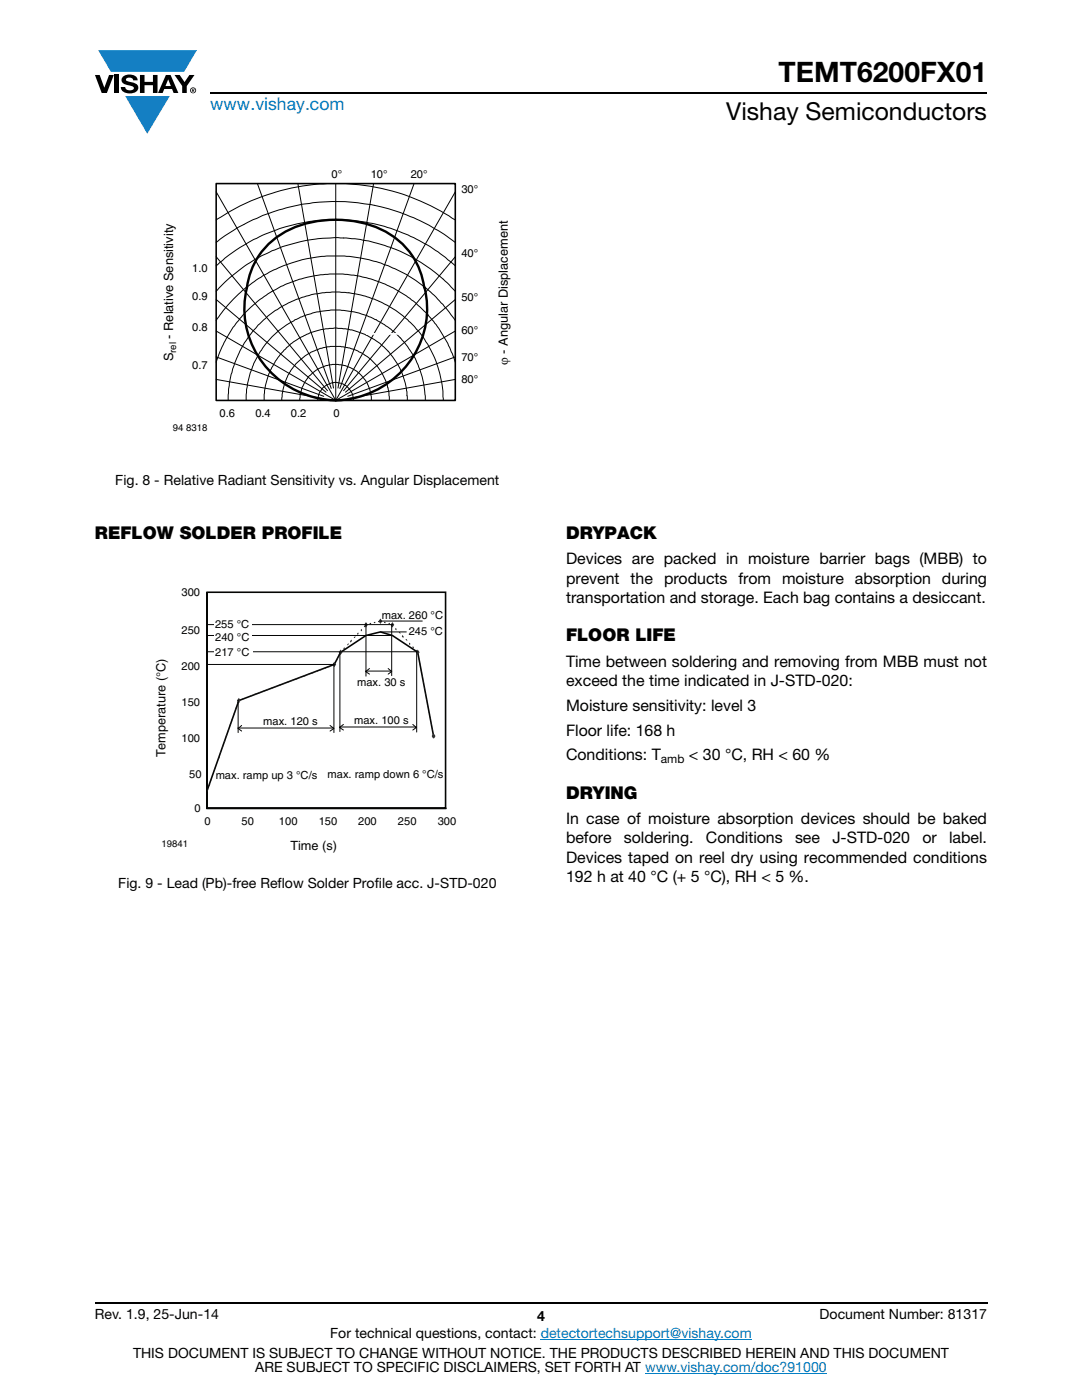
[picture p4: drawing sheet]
<svg xmlns="http://www.w3.org/2000/svg" width="216mm" height="279mm" viewBox="0 0 216 279" stroke-linecap="round" stroke-linejoin="round" font-family="sans-serif">
<g fill="#147fc3">
<path d="M19.6 10h19.7l-2.6 4.3h-1.1h-13.5z"/>
<path d="M25 19.2h8.9l-4.5 7.5z"/>
</g>
<g fill="#000">
<path d="M18.9 15h1l.9 2.5 1-2.5h.9l-1.4 3.6h-1zM22.9 15h.9v3.6h-.9zM24.6 15.3a2.1 2.1 0 0 1 2.8 .3l.1 .4h-.9a.79 .79 0 0 0-.7-.5 .79 .79 0 0 0-.8 .4l.3 .3 1 .2a1.08 1.08 0 0 1 1.2 1 1.08 1.08 0 0 1-1.1 1.2 1.73 1.73 0 0 1-2.4-1.2h.9a.96 .96 0 0 0 .8 .6 .96 .96 0 0 0 .9-.4 1.31 1.31 0 0 0-1.2-.6 1.03 1.03 0 0 1-1.1-.6 1.03 1.03 0 0 1 .2-1.1zM27.9 15h.9v1.3h1.7v-1.3h.9v3.6h-.9v-1.6h-1.7v1.6h-.9zM34.8 15h1.1l.9 1.4 1-1.4h1l-1.5 2.2v1.4h-.9v-1.4z"/>
<path d="M33.6 15.9l.5 1.3h-1.1zM33.1 15l-1.6 3.6h1l.3-.8h1.5l.3 .8h1l-1.6-3.6z"/>
<path d="M38.4 17.8h.2v.2h-.2zM38.3 17.7v.7h.1v-.3l.4 .3-.2-.3 .2-.2-.1-.2z"/>
<path d="M38.1 18a.46 .46 0 0 1 .9 0 .46 .46 0 0 1-.9 0zM37.9 18a.6 .6 0 0 0 1.2 0 .6 .6 0 0 0-1.2 0z"/>
</g>
<path d="M42 18.6h155M18.9 260h178.1" fill="none" stroke="#000" stroke-width=".36"/>
<path d="M107.9 267.3h42.1M128.7 274h36.3" fill="none" stroke="#007ec4" stroke-width=".2"/>
<path d="M32.3 33.5h69.6v53h-69.6z" fill="#fff"/>
<path d="M84.7 57.4a18.4 18.4 0 0 1-20.1 22.3 18.5 18.5 0 0 1-15.2-23.2 15.2 15.2 0 0 1 11.8-11.9 21.7 21.7 0 0 1 17.6 2.8 14.7 14.7 0 0 1 5.8 10" fill="none" stroke="#000" stroke-width=".48"/>
<path d="M43.1 36.6h47.7v43.3h-47.7z" fill="none" stroke="#000" stroke-width=".32"/>
<g fill="none" stroke="#000" stroke-width=".2">
<path d="M43.1 38.3l23.9 41.6M51.4 36.6l14.7 40.9M59.4 36.6l7.1 40.8M67 36.6v43.3M74.5 36.6l-7.1 40.8M82.6 36.6l-14.8 40.9M90.9 38.3l-23.9 41.6M43.1 59.8l21.9 18.5M43.1 51.2l22.2 26.8M43.1 58.1a32 32 0 0 1 47.8 0M43.1 53a35.1 35.1 0 0 1 9.8-6.3 35.3 35.3 0 0 1 17.1-2.7 35.4 35.4 0 0 1 20.9 9M43.1 43.9a43.3 43.3 0 0 1 22.2-7.3h3.7a42.8 42.8 0 0 1 21.9 7.3"/>
<path d="M90.9 51.2l-22.3 26.8M90.9 59.8l-22 18.5M90.9 48.4a39.1 39.1 0 0 0-30.6-7.6 41.7 41.7 0 0 0-13.4 5l-2.3 1.5-1.5 1.1M43.1 71.2l21.5 7.9M43.1 75.7l21.4 3.8M43.1 66.1l23.9 13.8M43.1 64a28.5 28.5 0 0 1 22.1-12.9h3.5a28.4 28.4 0 0 1 10.1 2.5l2.3 1.2a29.1 29.1 0 0 1 9.8 9.2M45.5 79.9a22.3 22.3 0 0 1 1.2-7l1.1-2.8 .8-1.3a22.2 22.2 0 0 1 8-7.8 22.7 22.7 0 0 1 9.6-2.7h1.5a22.2 22.2 0 0 1 11.3 3.6l1.5 1.2a22.9 22.9 0 0 1 4.1 4.4 22.8 22.8 0 0 1 3.9 12.4M52.7 79.9a13.9 13.9 0 0 1 1.3-6 14.3 14.3 0 0 1 22.6-4.7 14.2 14.2 0 0 1 4.7 10.7M56.2 79.9a10.9 10.9 0 0 1 9.7-10.8h2.1l1.1 .3a9.5 9.5 0 0 1 4.2 1.8 10.7 10.7 0 0 1 4.4 8.7M59.8 79.9a7.5 7.5 0 0 1 2.1-5l.6-.6a8.1 8.1 0 0 1 3.8-1.6h1.1a7.5 7.5 0 0 1 4.2 1.7l.6 .6a7.2 7.2 0 0 1 1.9 4.9M59.8 79.9h.1"/>
<path d="M63.4 79.9a3.6 3.6 0 0 1 5.7-2.9 3.9 3.9 0 0 1 1.5 2.9M84.9 79.9a18.1 18.1 0 0 0-5-12.5l-1.2-1.1a18.7 18.7 0 0 0-10.8-4.4h-1.9a18.1 18.1 0 0 0-16.1 12.5l-.7 3.3-.1 2.2M90.9 72.3l-1.5-3.8-1.8-3a24.7 24.7 0 0 0-6.5-6.5l-2.7-1.5a26.8 26.8 0 0 0-10-2.8h-2.6a26.8 26.8 0 0 0-9.7 2.5 25.7 25.7 0 0 0-8.3 6.4l-1.3 1.7-1.8 3.1-1.6 3.9M90.9 71.2l-21.5 7.9M90.9 75.7l-21.4 3.8M90.9 66.1l-23.9 13.8"/>
</g>
<path d="M73 66.6h7.8z" fill="#fff"/>
<path d="M73 66.6h7.8" fill="none" stroke="#fff" stroke-width=".32"/>
<path d="M30.8 117.1h60.3v53.1h-60.3z" fill="#fff"/>
<path d="M41.3 139.8h47.6M41.3 132.6h47.6M41.3 125.4h47.6M41.3 146.9h47.6" fill="none" stroke="#fff" stroke-width=".2"/>
<path d="M41.3 118.2h47.6" fill="none" stroke="#fff" stroke-width=".32"/>
<path d="M41.3 118.2h47.6v43.1h-47.6v-43.1v43.1h47.6M86.5 146.9l-3.1-16.7-5.1-3.4-2.4-.7-2.9 .7-5 3.4-1.3 2.4-19 7.2-6.4 18" fill="none" stroke="#040503" stroke-width=".32"/>
<g fill="#123217">
<path d="M41.4 157.6h.1l-.1 .4h-.1z" fill-rule="evenodd"/>
<path d="M41.8 156.6h.2l-.2 .3h-.2z" fill-rule="evenodd"/>
<path d="M42.1 155.4h.1v.3h-.2z" fill-rule="evenodd"/>
<path d="M42.9 153.2h.1l-.1 .4h-.2z" fill-rule="evenodd"/>
<path d="M43.6 151.1h.3l-.2 .3h-.2z" fill-rule="evenodd"/>
<path d="M44 150h.1l-.1 .4h-.1z" fill-rule="evenodd"/>
<path d="M44.4 148.8h.2l-.2 .4h-.1z" fill-rule="evenodd"/>
<path d="M44.8 147.8h.2l-.2 .3h-.2z" fill-rule="evenodd"/>
<path d="M45.1 146.7h.2l-.1 .3h-.2z" fill-rule="evenodd"/>
<path d="M45.5 145.6h.2l-.2 .4h-.1z" fill-rule="evenodd"/>
<path d="M45.9 144.5h.1l-.1 .4h-.1z" fill-rule="evenodd"/>
<path d="M46.3 143.5h.1l-.1 .3h-.1z" fill-rule="evenodd"/>
<path d="M46.7 142.3h.2l-.2 .4h-.2z" fill-rule="evenodd"/>
<path d="M47 141.2h.2l-.2 .4h-.1z" fill-rule="evenodd"/>
<path d="M47.4 140.1h.1l-.1 .4h-.1z" fill-rule="evenodd"/>
<path d="M47.5 139.7l.3-.1 .1 .2-.3 .1z" fill-rule="evenodd"/>
<path d="M48.4 139.4l.2-.1v.2l-.2 .1z" fill-rule="evenodd"/>
<path d="M50 138.8l.3-.1v.2l-.3 .1z" fill-rule="evenodd"/>
<path d="M50.7 138.5l.3-.1 .1 .2-.3 .1z" fill-rule="evenodd"/>
<path d="M51.6 138.2l.3-.1v.2l-.2 .1z" fill-rule="evenodd"/>
<path d="M52.4 137.9l.3-.1 .1 .2-.3 .1z" fill-rule="evenodd"/>
<path d="M53.2 137.6l.3-.1 .1 .2-.3 .1z" fill-rule="evenodd"/>
<path d="M54.1 137.3l.2-.1 .1 .2-.3 .1z" fill-rule="evenodd"/>
<path d="M54.9 137l.2-.1 .1 .2-.2 .1z" fill-rule="evenodd"/>
<path d="M55.7 136.7l.2-.1 .1 .2-.3 .1z" fill-rule="evenodd"/>
<path d="M56.5 136.4l.3-.1 .1 .2-.3 .1z" fill-rule="evenodd"/>
<path d="M57.3 136.1l.3-.1v.2l-.2 .1z" fill-rule="evenodd"/>
<path d="M58.1 135.8l.3-.1 .1 .2-.3 .1z" fill-rule="evenodd"/>
<path d="M59 135.4l.3-.1v.3l-.3 .1z" fill-rule="evenodd"/>
<path d="M59.7 135.1l.3-.1 .1 .2-.3 .1z" fill-rule="evenodd"/>
<path d="M60.6 134.8l.3-.1v.2l-.2 .1z" fill-rule="evenodd"/>
<path d="M61.4 134.5l.2-.1 .1 .2-.3 .1z" fill-rule="evenodd"/>
<path d="M62.2 134.2l.3-.1 .1 .2-.3 .1z" fill-rule="evenodd"/>
<path d="M63 133.9l.3-.1 .1 .2-.3 .1z" fill-rule="evenodd"/>
<path d="M63.8 133.6l.3-.1 .1 .2-.3 .1z" fill-rule="evenodd"/>
<path d="M64.7 133.3l.2-.1 .1 .2-.3 .1z" fill-rule="evenodd"/>
<path d="M65.5 133l.2-.1 .1 .2-.2 .1z" fill-rule="evenodd"/>
<path d="M66.3 132.7l.3-.1v.2l-.3 .1z" fill-rule="evenodd"/>
<path d="M66.8 132.5h.2l-.2 .3h-.2z" fill-rule="evenodd"/>
<path d="M67.3 131.4h.1l-.1 .4h-.2z" fill-rule="evenodd"/>
<path d="M67.7 130.4h.1l-.1 .4h-.2z" fill-rule="evenodd"/>
<path d="M67.8 130.1l.2-.2 .1 .3-.2 .2z" fill-rule="evenodd"/>
<path d="M68.5 129.4l.2-.2 .1 .3-.2 .2z" fill-rule="evenodd"/>
<path d="M69.4 128.4h.3l-.3 .4h-.2z" fill-rule="evenodd"/>
<path d="M70.1 127.6l.1 .3-.3 .3v-.3z" fill-rule="evenodd"/>
<path d="M70.8 127h.2l-.2 .3h-.2z" fill-rule="evenodd"/>
<path d="M71.3 126.4l.2-.2v.3l-.2 .2z" fill-rule="evenodd"/>
<path d="M72 125.7l.2-.2 .1 .3-.3 .2z" fill-rule="evenodd"/>
<path d="M72.6 125l.3-.2 .1 .2-.3 .2z" fill-rule="evenodd"/>
<path d="M72.9 124.6l.3-.1v.2l-.2 .1z" fill-rule="evenodd"/>
<path d="M73.7 124.4l.3-.1 .1 .2-.3 .1z" fill-rule="evenodd"/>
<path d="M74.6 124.2l.3-.1v.2l-.3 .1z" fill-rule="evenodd"/>
<path d="M75.4 124l.3-.1 .1 .2-.3 .1z" fill-rule="evenodd"/>
<path d="M75.8 123.9l.3 .1-.1 .2-.2-.1z" fill-rule="evenodd"/>
<path d="M76.7 124.1l.3 .1-.1 .2-.3-.1z" fill-rule="evenodd"/>
<path d="M77.5 124.4l.3-.1v.2l-.3 .1z" fill-rule="evenodd"/>
<path d="M78.2 124.6l.2 .2v.3l-.2-.2z" fill-rule="evenodd"/>
<path d="M78.9 125.3l.2 .2v.3l-.2-.2z" fill-rule="evenodd"/>
<path d="M79.6 126.1h.2l.2 .3h-.2z" fill-rule="evenodd"/>
<path d="M80.3 126.7l.2 .3v.3l-.3-.3z" fill-rule="evenodd"/>
<path d="M80.9 127.5h.2l.2 .3h-.2z" fill-rule="evenodd"/>
<path d="M81.7 128.2l.2 .2-.1 .4-.2-.3z" fill-rule="evenodd"/>
<path d="M82.4 129l.2 .2-.1 .3-.2-.2z" fill-rule="evenodd"/>
<path d="M83 129.7l.3 .2-.1 .2-.3-.2z" fill-rule="evenodd"/>
<path d="M83.3 130.1h.1l.1 .4h-.1z" fill-rule="evenodd"/>
<path d="M83.5 131.3h.1l.1 .4h-.1z" fill-rule="evenodd"/>
<path d="M83.7 132.4h.1l.1 .4h-.1z" fill-rule="evenodd"/>
<path d="M83.9 133.6h.2v.4h-.1z" fill-rule="evenodd"/>
<path d="M84.2 134.8h.1l.1 .3h-.1z" fill-rule="evenodd"/>
<path d="M84.4 136h.1l.1 .4h-.1z" fill-rule="evenodd"/>
<path d="M84.6 137.2h.2v.4h-.1z" fill-rule="evenodd"/>
<path d="M84.8 138.4h.2v.3h-.1z" fill-rule="evenodd"/>
<path d="M85 139.5h.2l.1 .4h-.2z" fill-rule="evenodd"/>
<path d="M85.3 140.7h.1l.1 .4h-.2z" fill-rule="evenodd"/>
<path d="M85.5 141.9h.1l.1 .3h-.2z" fill-rule="evenodd"/>
<path d="M85.7 143.1h.2l.1 .4h-.2z" fill-rule="evenodd"/>
<path d="M86 144.3h.1l.1 .4h-.2z" fill-rule="evenodd"/>
<path d="M86.2 145.4h.1l.1 .4h-.2z" fill-rule="evenodd"/>
<path d="M86.4 146.6h.1l.1 .4h-.2z" fill-rule="evenodd"/>
</g>
<path d="M47.7 139.5l.2 .3-.2 .3-.3-.3z" fill="#313232"/>
<path d="M47.9 139.8l-.2-.3-.3 .3 .3 .3" fill="none" stroke="#313232" stroke-width=".27"/>
<path d="M66.7 132.3l.2 .3-.2 .3-.2-.3z" fill-rule="evenodd" fill="#313232"/>
<path d="M66.7 132.3l.2 .3-.2 .3-.2-.3z" fill="none" stroke="#313232" stroke-width=".27"/>
<path d="M68 129.9l.2 .3-.2 .3-.2-.3z" fill-rule="evenodd" fill="#313232"/>
<path d="M68 129.9l.2 .3-.2 .3-.2-.3z" fill="none" stroke="#313232" stroke-width=".27"/>
<path d="M73 124.4l.2 .3-.2 .3-.2-.3z" fill-rule="evenodd" fill="#313232"/>
<path d="M73 124.4l.2 .3-.2 .3-.2-.3z" fill="none" stroke="#313232" stroke-width=".27"/>
<path d="M75.9 123.7l.2 .3-.2 .3-.2-.3z" fill-rule="evenodd" fill="#313232"/>
<path d="M75.9 123.7l.2 .3-.2 .3-.2-.3z" fill="none" stroke="#313232" stroke-width=".27"/>
<path d="M78.3 124.4l.2 .3-.2 .3-.2-.3z" fill-rule="evenodd" fill="#313232"/>
<path d="M78.3 124.4l.2 .3-.2 .3-.2-.3z" fill="none" stroke="#313232" stroke-width=".27"/>
<path d="M83.4 129.9l.2 .3-.2 .3-.3-.3z" fill-rule="evenodd" fill="#313232"/>
<path d="M83.4 129.9l.2 .3-.2 .3-.3-.3z" fill="none" stroke="#313232" stroke-width=".27"/>
<path d="M86.5 146.6l.2 .3-.2 .3-.2-.3z" fill-rule="evenodd" fill="#313232"/>
<path d="M86.5 146.6l.2 .3-.2 .3-.2-.3z" fill="none" stroke="#313232" stroke-width=".32"/>
<path d="M41.4 132.6h25.3M41.4 126.8h37M75.9 126.1h5.2" fill="none" stroke="#040503" stroke-width=".2"/>
<path d="M42.7 126.1h7.6v1.6h-7.6z" fill="#fff"/>
<path d="M41.4 130.1h41.9M47.5 139.7v6.5M66.6 132.5v13.7M67.8 130.2v15.8M83.1 130.1v16M47.4 145.3h19.2M48.2 144.8l-.7 .6 .7 .5M65.9 144.8l.7 .6-.7 .5M67.8 145.1h15.3M68.5 144.6l-.7 .6 .7 .5M82.4 144.6l.7 .6-.7 .5" fill="none" stroke="#040503" stroke-width=".2"/>
<path d="M42.7 129.2h7.7v1.6h-7.7z" fill="#fff"/>
<path d="M41.4 124.7h37M73 133.9h5.2M73 124.7v10.2M73.7 133.4l-.7 .6 .7 .5M75.9 123.9h8.4M77.5 133.4l.7 .6-.7 .5M78.2 124.8v10" fill="none" stroke="#040503" stroke-width=".2"/>
<path d="M42.7 123.8h7.5v1.6h-7.5z" fill="#fff"/>
<text font-size="5.6" x="155.4" y="16.4">TEMT6200FX01</text>
<text font-size="4.9" x="144.9" y="24">Vishay Semiconductors</text>
<text font-size="3.5" fill="#007ec4" x="42" y="21.9">www.vishay.com</text>
<g font-size="3.5">
<text x="18.9" y="107.5">REFLOW SOLDER PROFILE</text>
<text x="112.9" y="107.5">DRYPACK</text>
<text x="112.9" y="128">FLOOR LIFE</text>
<text x="112.9" y="159.4">DRYING</text>
</g>
<g font-size="3.2">
<text x="112.9" y="112.6">Devices are packed in moisture barrier bags (MBB) to</text>
<text x="112.9" y="116.5">prevent the products from moisture absorption during</text>
<text x="112.9" y="120.3">transportation and storage. Each bag contains a desiccant.</text>
<text x="112.9" y="133">Time between soldering and removing from MBB must not</text>
<text x="112.9" y="136.9">exceed the time indicated in J-STD-020:</text>
<text x="112.9" y="141.9">Moisture sensitivity: level 3</text>
<text x="112.9" y="146.8">Floor life: 168 h</text>
<text x="112.9" y="151.7">Conditions: T</text>
<text x="137.5" y="151.7">&lt; 30 °C, RH &lt; 60 %</text>
<text x="112.9" y="164.4">In case of moisture absorption devices should be baked</text>
<text x="112.9" y="168.3">before</text>
<text x="112.9" y="172.2">Devices taped on reel dry using recommended conditions</text>
<text x="124.5" y="168.3">soldering.</text>
<text x="140.9" y="168.3">Conditions</text>
<text x="158.6" y="168.3">see</text>
<text x="166.1" y="168.3">J-STD-020</text>
<text x="184" y="168.3">or</text>
<text x="189.4" y="168.3">label.</text>
<text x="112.9" y="176.1">192 h at 40 °C (+ 5 °C), RH &lt; 5 %.</text>
</g>
<g font-size="2.8">
<text x="23" y="96.8">Fig. 8 - Relative Radiant Sensitivity vs. Angular Displacement</text>
<text x="23.6" y="177.3">Fig. 9 - Lead (Pb)-free Reflow Solder Profile acc. J-STD-020</text>
<text x="18.9" y="263.3">Rev. 1.9, 25-Jun-14</text>
<text x="107.2" y="263.6">4</text>
<text x="163.6" y="263.3">Document Number: 81317</text>
<text x="65.9" y="267.1">For technical questions, contact: detectortechsupport@vishay.com</text>
<text x="26.5" y="271">THIS DOCUMENT IS SUBJECT TO CHANGE WITHOUT NOTICE. THE PRODUCTS DESCRIBED HEREIN AND THIS DOCUMENT</text>
<text x="50.9" y="273.8">ARE SUBJECT TO SPECIFIC DISCLAIMERS, SET FORTH AT www.vishay.com/doc?91000</text>
</g>
<g font-size="2.5">
<text x="34.5" y="67.6" transform="rotate(-90 34.5 67.6)">- Relative Sensitivity</text>
<text x="34.5" y="72.1" transform="rotate(-90 34.5 72.1)">S</text>
<text x="101.3" y="72.8" transform="rotate(-90 101.3 72.8)">ϕ - Angular Displacement</text>
</g>
<g font-size="2.5" fill="#040503">
<text x="33" y="151.2" transform="rotate(-90 33 151.2)">Temperature (°C)</text>
<text x="57.9" y="169.6">Time (s)</text>
</g>
<text font-size="2.4" x="131.9" y="152.3">amb</text>
<g font-size="2.2">
<text x="66.2" y="35.4">0°</text>
<text x="74" y="35.4">10°</text>
<text x="82" y="35.4">20°</text>
<text x="92.1" y="38.5">30°</text>
<text x="92.1" y="51.3">40°</text>
<text x="38.4" y="59.8">0.9</text>
<text x="38.4" y="54.2">1.0</text>
<text x="92.1" y="60">50°</text>
<text x="38.4" y="66.1">0.8</text>
<text x="92.1" y="66.7">60°</text>
<text x="92.1" y="72">70°</text>
<text x="38.4" y="73.6">0.7</text>
<text x="92.1" y="76.4">80°</text>
<text x="43.8" y="83.2">0.6</text>
<text x="51" y="83.2">0.4</text>
<text x="58" y="83.2">0.2</text>
<text x="66.5" y="83.2">0</text>
</g>
<g font-size="2.2" fill="#040503">
<text x="36.2" y="119">300</text>
<text x="42.9" y="125.4">255 °C</text>
<text x="76.2" y="123.5">max. 260 °C</text>
<text x="36.2" y="126.5">250</text>
<text x="42.9" y="127.8">240 °C</text>
<text x="42.9" y="130.9">217 °C</text>
<text x="81.6" y="126.8">245 °C</text>
<text x="36.2" y="133.7">200</text>
<text x="71.3" y="136.9">max. 30 s</text>
<text x="36.2" y="140.9">150</text>
<text x="36.2" y="148">100</text>
<text x="52.5" y="144.7">max. 120 s</text>
<text x="70.7" y="144.4">max. 100 s</text>
<text x="37.8" y="155.3">50</text>
<text x="43" y="155.4">max. ramp up 3 °C/s</text>
<text x="65.4" y="155.2">max. ramp down 6 °C/s</text>
<text x="38.8" y="162.1">0</text>
<text x="40.8" y="164.6">0</text>
<text x="48.2" y="164.6">50</text>
<text x="55.7" y="164.6">100</text>
<text x="63.6" y="164.6">150</text>
<text x="71.5" y="164.6">200</text>
<text x="79.4" y="164.6">250</text>
<text x="87.4" y="164.6">300</text>
</g>
<g font-size="1.9">
<text x="35.2" y="70.4" transform="rotate(-90 35.2 70.4)">rel</text>
<text x="34.5" y="86.1">94 8318</text>
</g>
<text font-size="1.9" fill="#040503" x="32.2" y="169">19841</text>
</svg>
